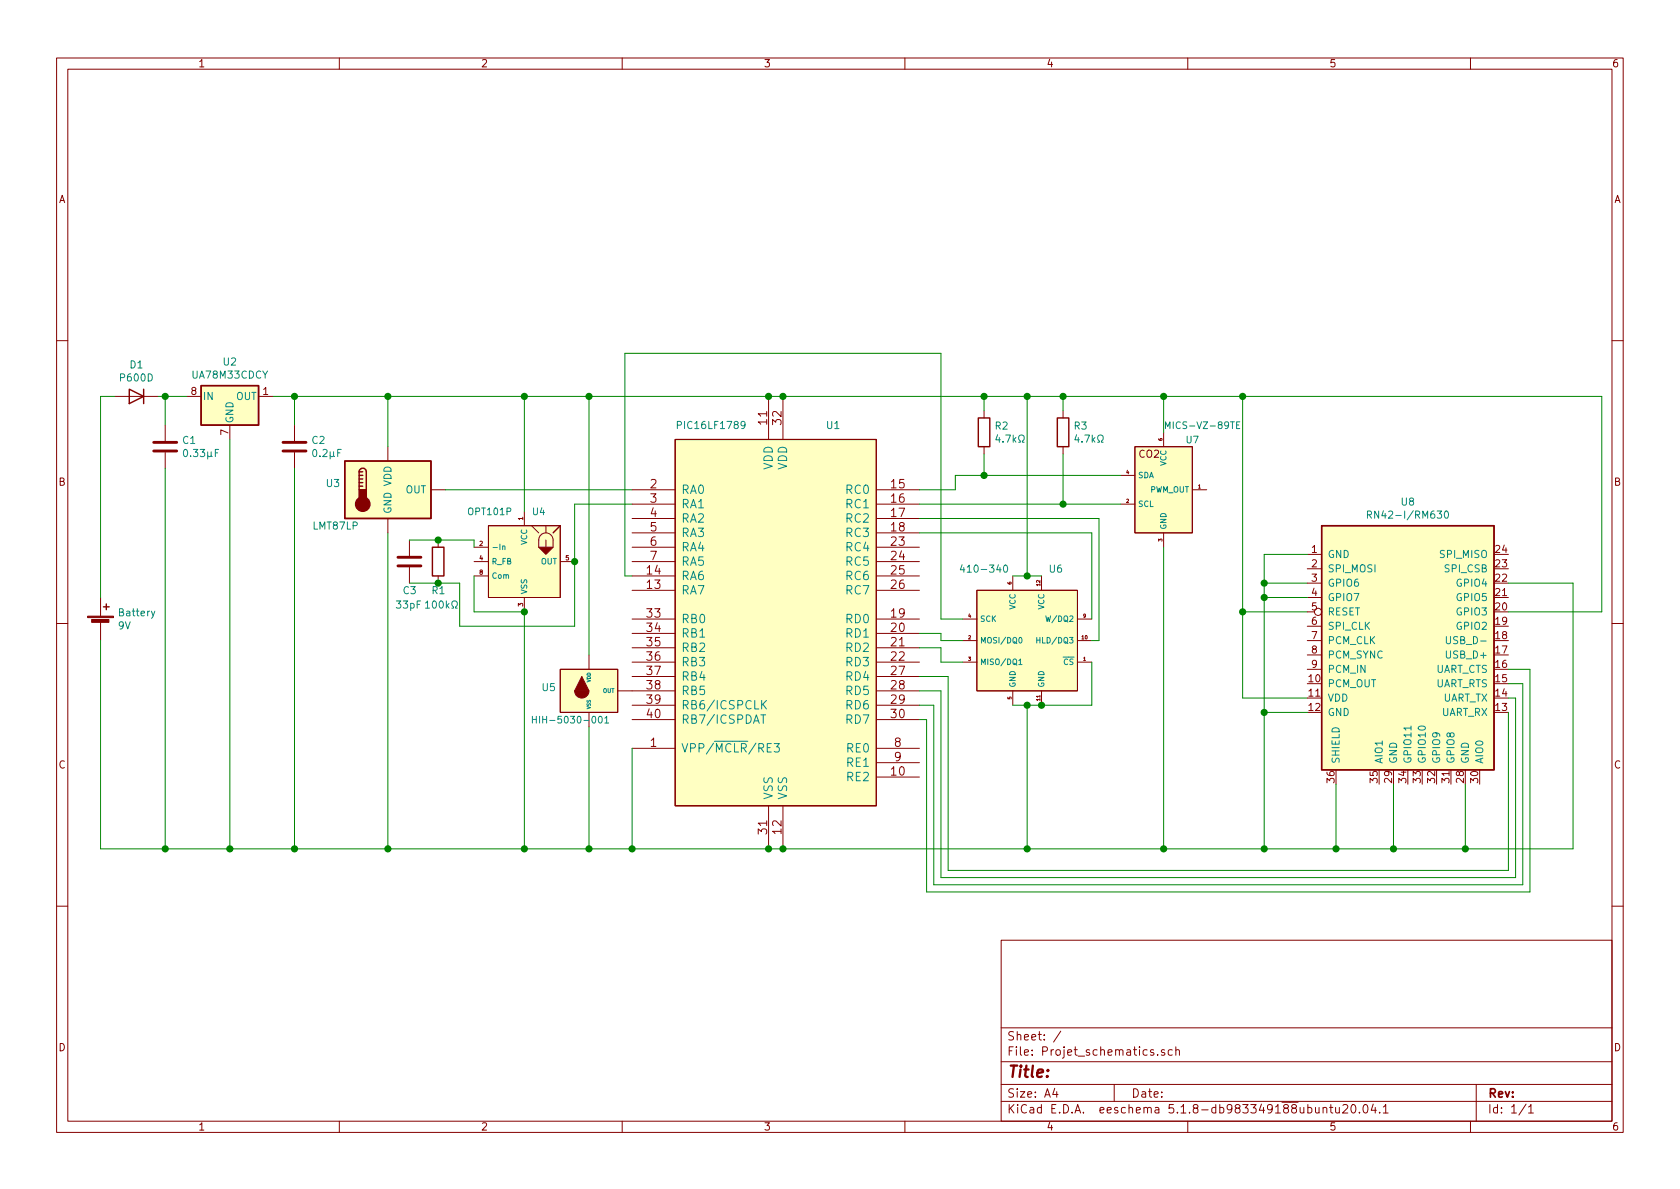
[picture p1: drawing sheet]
<svg xmlns="http://www.w3.org/2000/svg" width="297mm" height="210mm" viewBox="0 0 297 210" stroke-linecap="round" stroke-linejoin="round" font-family="sans-serif">
<g fill="none" stroke="#840000" stroke-width=".18">
<path d="M10 10.3h277v189.9h-277zM12 12.2h273v186.1h-273zM60 10.3v1.9M110 10.3v1.9M160 10.3v1.9M210 10.3v1.9M260 10.3v1.9M10 60.2h2M20.3 70.1h7.6M29.2 75.2v2.8M33 70.1h2.6M40.6 75.2v2.5"/>
<path d="M45.7 70.1h2.6M52.1 75.2v2.8M68.6 79v2.5M135.9 70.1v7.6M138.4 70.1v7.6M174 72.6v1.3M174 79v1.3M188 72.6v1.3M188 79v1.3M200.7 79h10.1v15.2h-10.1zM205.7 76.4v2.6M285 60.2h2"/>
<path d="M29.2 80v2.8M52.1 80v2.8M68.6 91.7v2.5M72.4 95.5v2.8M76.2 86.6h2.5M77.5 95.5v1.3M83.8 96.8h2.6M83.8 99.3h2.6M86.4 93h12.7v12.7h-12.7zM92.7 90.4v2.6M94 93l1.2 1.2M95.2 96.8v-1.3a1.27 1.27 0 0 1 1.3-1.3 1.27 1.27 0 0 1 1.3 1.3v1.3"/>
<path d="M96.5 93v1.2M96.5 95.5v1.3M97.8 94.2l1.3-1.2-1.3 1.2M99.1 99.3h2.5M111.8 96.8h7.6M111.8 99.3h7.6M111.8 86.6h7.6M111.8 89.1h7.6M111.8 91.7h7.6M111.8 94.2h7.6M154.9 96.8h7.7M154.9 99.3h7.7"/>
<path d="M154.9 86.6h7.7M154.9 89.1h7.7M154.9 91.7h7.7M154.9 94.2h7.7M198.1 89.1h2.6M198.1 84.1h2.6M205.7 94.2v2.6M210.8 86.6h2.6M231.1 98h2.6M10 110.3h2M17.8 105.7v3.3M17.8 110v3.3"/>
<path d="M72.4 100.3v2.8M77.5 101.8v1.3M83.8 101.8h2.6M92.7 105.7v2.5M99.1 118.4h10.1v7.6h-10.1zM104.1 115.8v2.6M111.8 101.8h7.6M111.8 104.4h7.6M111.8 109.5h7.6M111.8 112h7.6M111.8 114.5h7.6M111.8 117.1h7.6"/>
<path d="M111.8 119.6h7.6M154.9 101.8h7.7M154.9 104.4h7.7M154.9 109.5h7.7M154.9 112h7.7M154.9 114.5h7.7M154.9 117.1h7.7M154.9 119.6h7.7M170.2 113.3h2.5M170.2 109.5h2.5M170.2 117.1h2.5M172.7 104.4h17.8v17.8h-17.8z"/>
<path d="M179.1 101.8v2.6M184.1 101.8v2.6M190.5 113.3h2.5M190.5 109.5h2.5M190.5 117.1h2.5M231.1 100.6h2.6M231.1 103.1h2.6M231.1 105.7h2.6M231.1 108.2h1.3M231.1 110.7h2.6M231.1 113.3h2.6M231.1 115.8h2.6"/>
<path d="M231.1 118.4h2.6M285 110.3h2M104.1 126v2.5M109.2 122.2h10.2M111.8 132.3h7.6M111.8 124.7h7.6M111.8 127.2h7.6M154.9 132.3h7.7M154.9 137.4h7.7M154.9 122.2h7.7M154.9 124.7h7.7M154.9 127.2h7.7"/>
<path d="M154.9 134.9h7.7M179.1 122.2v2.5M184.1 122.2v2.5M135.9 142.5v7.6M138.4 142.5v7.6M10 160.2h2M177 166.3h108v32h-108zM285 160.2h2M60 198.3v1.9M110 198.3v1.9M160 198.3v1.9M177 194.8h108"/>
<path d="M177 191.8h108M177 187.8h108M177 181.8h108M186.5 192.5l-.4 1h1M186.8 193v1M187.6 182.3l-1.3 2M197 191.8v3M204 185.7l-.4-.1-.2 .2 .1 .2 .5 .2v.3h-.6M204.7 186.5v.1M205.9 185.7l-.4-.1-.2 .2 .1 .2 .5 .2v.3h-.6M207.3 185.7l-.5-.1-.2 .3v.6l.2 .1 .5-.1M207.9 185.7l.2-.1 .4 .1v.9"/>
<path d="M207.9 185.1v1.5M210 198.3v1.9M233.9 196l.1-.1a.37 .37 0 0 1 .6 .1v.8M233.9 195.8v1M235.1 195.8h.6M235.3 195.3v1.3l.4 .2M236.1 195.8v.8a.39 .39 0 0 0 .7 .1M236.8 195.8v1M237.4 195.5l.2-.2h.4l.2 .2 .1 .3-.9 1h.9M239 195.5l.2-.2a.8 .8 0 0 1 .5 .8 .8 .8 0 0 1-.5 .7l-.2-.1-.1-.4zM240.4 196.7v.1M241.1 195.5l.4-.2a.94 .94 0 0 1 0 1.5 .79 .79 0 0 1-.4-1.3z"/>
<path d="M242.8 195.2l-.4 1.1h1M243.2 195.8v1M243.9 196.7v.1M244.6 195.8l.4-.5v1.5M244.6 196.8h.8M260 198.3v1.9M261 191.8v6.5M269.8 195.2l-1.2 2M270.3 195.8l.4-.5v1.5M270.3 196.8h.8"/>
<circle cx="233" cy="108.2" r=".63"/>
</g>
<g fill="#840000" stroke="#840000" stroke-width=".18">
<path d="M15.5 109h4.6v.2h-4.6z"/>
<path d="M16.2 109.5h3.1v.6h-3.1z"/>
<path d="M95.2 96.8h2.6l-1.3 1.2z"/>
<path d="M101.6 122.2h2.5a1.27 1.27 0 0 1-1.2 1.2 1.27 1.27 0 0 1-1.3-1.2z"/>
<path d="M102.9 119.6l1.2 2.6h-2.5z"/>
</g>
<g fill="none" stroke="#840000" stroke-width=".25">
<path d="M22.9 68.8l2.5 1.3-2.5 1.3zM25.4 68.8v2.6M35.6 68.2h10.1v7h-10.1zM173 73.9h2v5.1h-2zM186.9 73.9h2.1v5.1h-2.1zM61 81.5h15.2v10.2h-15.2zM63.5 83.4a.63 .63 0 0 1 .6-.6 .63 .63 0 0 1 .7 .6v3.2M63.5 86h.6M63.5 85.3h.6M63.5 84.7h.6M63.5 84.1h.6M63.5 83.4v3.2"/>
<path d="M63.5 83.4h.6M76.5 96.8h2v5h-2zM233.7 93h30.5v43.1h-30.5zM18.3 107.3h1M18.8 106.8v1"/>
</g>
<g fill="none" stroke="#008484" stroke-width=".18">
<path d="M119.8 75.2l.6-.1 .1-.2-.1-.3-.2-.1h-.4v1.3M131.7 75.1l-.2 .2h-.3l-.2-.2 .1-.5 .1-.1h.3l.2 .3a.97 .97 0 0 1-.2 .9l-.4 .1M176.4 76.9l-.3 .9h.8M180.1 78.2h.3v-.2a.55 .55 0 0 1-.2-.9 .55 .55 0 0 1 .8 0l.1 .2a.53 .53 0 0 1-.3 .7v.2h.3M190.3 76.9l-.3 .9h.8M194.1 78.2h.3v-.2a.55 .55 0 0 1-.3-.9 .55 .55 0 0 1 .9 0v.2a.53 .53 0 0 1-.3 .7v.2h.3M206.1 75.8v-1.2l.4 .8 .4-.8v1.2M218.6 75.2h.4M219.2 74.6h-.6v1.2h.6M88.9 96.6h.4v.6M88.9 96.5v.7M170.1 99.9l-.3 .9h.8"/>
<path d="M241.8 91l.6-.1v-.4l-.1-.1h-.5v1.2M242.1 91l.4 .6M255.5 90.5l.2-.1a.67 .67 0 0 1 .4 .6 .67 .67 0 0 1-.4 .6l-.3-.4zM27.4 108.1l-.5 1.1-.1 .1M75.2 106.6l.4-.3v1.2M75.2 107.5h.7M79.9 107.5h.3v-.2a.55 .55 0 0 1-.3-.8 .55 .55 0 0 1 .9-.1v.2a.53 .53 0 0 1-.3 .7v.2h.3M177.5 100l.2-.1a.67 .67 0 0 1 .5 .7 .67 .67 0 0 1-.5 .6l-.3-.5zM180.1 116.8l.3-.3v1M180.1 117.5h.6M180.3 112.8l.1-.1a.53 .53 0 0 1 .3 .5 .53 .53 0 0 1-.3 .5 .68 .68 0 0 1-.1-.9zM183.3 112.7v1"/>
<path d="M183.3 113.2h.6M184.9 108.9l.2 1 .2-.7 .2 .7 .3-1M255.7 112.6v1l.3 .2h.3l.2-.2v-1M94.1 126.7v1.2M94.1 127.2h.7M94.8 126.7v1.2M105.9 126.8l.2-.1a.63 .63 0 0 1 .4 .6 .63 .63 0 0 1-.4 .6l-.3-.5zM106.9 127l.4-.3v1.2M106.9 127.9h.7M134.5 126.4h.9M134.9 124.5l.6 .9M135 126.4v1.5"/>
<path d="M135.5 123.9l-.8 .8M136.4 131.5h-.7v1.5h.7M136.9 131.5h.9l-.5 .6 .4 .1v.7l-.2 .1-.6-.1M249.5 128.4v.7"/>
</g>
<g fill="#ffffc2" stroke="#ffffc2" stroke-width=".18">
<path d="M233.7 93h30.5v43.1h-30.5z"/>
<path d="M86.4 93h12.7v12.7h-12.7z"/>
<path d="M119.4 77.7h35.5v64.8h-35.5z"/>
<path d="M200.7 79h10.1v15.2h-10.1z"/>
<path d="M172.7 104.4h17.8v17.8h-17.8z"/>
<path d="M99.1 118.4h10.1v7.6h-10.1z"/>
<path d="M61 81.5h15.2v10.2h-15.2z"/>
<path d="M35.6 68.2h10.1v7h-10.1z"/>
</g>
<path d="M119.4 77.7h35.5v64.8h-35.5z" fill="none" stroke="#840000" stroke-width=".2"/>
<path d="M27.2 79.8h4M27.2 78.2h4M50 79.8h4.1M50 78.2h4.1M70.4 98.5h4M70.4 100.1h4" fill="none" stroke="#840000" stroke-width=".51"/>
<g fill="#840000" stroke="#840000" stroke-width=".25">
<path d="M63.5 86.6h1.3v1.9h-1.3z"/>
<circle cx="64.1" cy="89.1" r="1.27"/>
</g>
<g fill="none" stroke="#008400" stroke-width=".18">
<path d="M20.3 70.1h-2.5v35.6M27.9 70.1h5.1M29.2 70.1v5.1M40.6 77.7v72.4M48.3 70.1h234.9v38.1h-16.5M52.1 70.1v5.1M68.6 70.1v8.9M92.7 70.1v20.3M104.1 70.1v45.7M174 70.1v2.5M181.6 70.1v31.7M188 70.1v2.5"/>
<path d="M205.7 70.1v6.3M219.7 70.1v53.3h11.4M29.2 82.8v67.3M52.1 82.8v67.3M68.6 94.2v55.9M72.4 95.5h11.4v1.3M78.7 86.6h33.1M111.8 89.1h-10.2v21.6h-20.3v-7.6h-8.9M162.6 94.2h30.4v15.3M162.6 89.1h35.5M162.6 91.7h31.7v21.6h-1.3M174 80.3v3.8"/>
<path d="M188 80.3v8.8M198.1 84.1h-29.2v2.5h-6.3M205.7 96.8v53.3M231.1 98h-7.6v52.1M83.8 101.8v6.4h8.9v41.9M111.8 101.8h-1.3v-39.3h55.9v47h3.8M162.6 112h3.8v1.3h3.8M162.6 114.5h3.8v2.6h3.8M162.6 119.6h5v34.3h99.1v-27.9M179.1 101.8h5M193 117.1v7.6h-13.9M219.7 108.2h11.4"/>
<path d="M223.5 103.1h7.6M223.5 105.7h7.6M266.7 103.1h11.4v47h-260.3v-36.8M266.7 118.4h3.8v39.3h-106.7v-30.5h-1.2M104.1 128.5v21.6M111.8 132.3v17.8M162.6 122.2h3.8v33h101.6v-31.8h-1.3M181.6 124.7v25.4M223.5 126h7.6M236.2 138.7v11.4M246.4 138.7v11.4M259.1 138.7v11.4"/>
<path d="M266.7 120.9h2.5v35.6h-104.1v-31.8h-2.5"/>
</g>
<g fill="#008400" stroke="#008400" stroke-width=".25">
<circle cx="40.6" cy="150.1" r=".51"/>
<circle cx="92.7" cy="70.1" r=".51"/>
<circle cx="29.2" cy="70.1" r=".51"/>
<circle cx="52.1" cy="70.1" r=".51"/>
<circle cx="29.2" cy="150.1" r=".51"/>
<circle cx="77.5" cy="103.1" r=".51"/>
<circle cx="92.7" cy="150.1" r=".51"/>
<circle cx="77.5" cy="95.5" r=".51"/>
<circle cx="101.6" cy="99.3" r=".51"/>
<circle cx="52.1" cy="150.1" r=".51"/>
<circle cx="92.7" cy="108.2" r=".51"/>
<circle cx="104.1" cy="150.1" r=".51"/>
<circle cx="174" cy="84.1" r=".51"/>
<circle cx="236.2" cy="150.1" r=".51"/>
<circle cx="181.6" cy="101.8" r=".51"/>
<circle cx="181.6" cy="70.1" r=".51"/>
<circle cx="219.7" cy="108.2" r=".51"/>
<circle cx="181.6" cy="124.7" r=".51"/>
<circle cx="223.5" cy="105.7" r=".51"/>
<circle cx="181.6" cy="150.1" r=".51"/>
<circle cx="223.5" cy="103.1" r=".51"/>
<circle cx="184.2" cy="124.7" r=".51"/>
<circle cx="223.5" cy="126" r=".51"/>
<circle cx="259.1" cy="150.1" r=".51"/>
<circle cx="174" cy="70.1" r=".51"/>
<circle cx="223.5" cy="150.1" r=".51"/>
<circle cx="68.6" cy="70.1" r=".51"/>
<circle cx="111.8" cy="150.1" r=".51"/>
<circle cx="219.7" cy="70.1" r=".51"/>
<circle cx="246.4" cy="150.1" r=".51"/>
<circle cx="205.7" cy="150.1" r=".51"/>
<circle cx="188" cy="70.1" r=".51"/>
<circle cx="188" cy="89.1" r=".51"/>
<circle cx="205.7" cy="70.1" r=".51"/>
<circle cx="138.4" cy="70.1" r=".51"/>
<circle cx="135.9" cy="70.1" r=".51"/>
<circle cx="138.4" cy="150.1" r=".51"/>
<circle cx="135.9" cy="150.1" r=".51"/>
<circle cx="68.6" cy="150.1" r=".51"/>
<circle cx="104.1" cy="70.1" r=".51"/>
</g>
<text font-size="2.8" fill="#840000" x="178" y="190.5">Title:</text>
<g font-size="2.1" fill="#840000">
<text x="135.6" y="75.1" transform="rotate(-90 135.6 75.1)">11</text>
<text x="138.2" y="75.1" transform="rotate(-90 138.2 75.1)">32</text>
<text x="115" y="86.4">2</text>
<text x="115" y="88.9">3</text>
<text x="157.6" y="86.4">15</text>
<text x="157.6" y="88.9">16</text>
<text x="115" y="91.4">4</text>
<text x="115" y="94">5</text>
<text x="157.6" y="91.4">17</text>
<text x="157.6" y="94">18</text>
<text x="114.4" y="101.6">14</text>
<text x="115" y="96.5">6</text>
<text x="115" y="99.1">7</text>
<text x="157.6" y="96.5">23</text>
<text x="157.6" y="99.1">24</text>
<text x="157.6" y="101.6">25</text>
<text x="114.4" y="104.1">13</text>
<text x="157.6" y="104.1">26</text>
<text x="114.4" y="109.2">33</text>
<text x="114.4" y="111.8">34</text>
<text x="157.6" y="109.2">19</text>
<text x="157.6" y="111.8">20</text>
<text x="114.4" y="114.3">35</text>
<text x="114.4" y="116.8">36</text>
<text x="114.4" y="119.4">37</text>
<text x="157.6" y="114.3">21</text>
<text x="157.6" y="116.8">22</text>
<text x="157.6" y="119.4">27</text>
<text x="114.4" y="121.9">38</text>
<text x="114.4" y="124.5">39</text>
<text x="157.6" y="121.9">28</text>
<text x="157.6" y="124.5">29</text>
<text x="114.4" y="127">40</text>
<text x="157.6" y="127">30</text>
<text x="115" y="132.1">1</text>
<text x="157.6" y="137.2">10</text>
<text x="158.2" y="132.1">8</text>
<text x="158.2" y="134.6">9</text>
<text x="135.6" y="147.4" transform="rotate(-90 135.6 147.4)">31</text>
<text x="138.2" y="147.4" transform="rotate(-90 138.2 147.4)">12</text>
<text x="178" y="184">Sheet: /</text>
<text x="178" y="186.7">File: Projet_schematics.sch</text>
<text x="178" y="196.9">KiCad E.D.A. eeschema 5.1.8-db983349188ubuntu20.04.1</text>
<text x="178" y="194.1">Size: A4</text>
<text x="200" y="194.1">Date:</text>
<text x="263" y="194.1">Rev:</text>
<text x="263" y="196.9">Id: 1/1</text>
</g>
<g font-size="2.1" fill="#008484">
<text x="136.6" y="83.1" transform="rotate(-90 136.6 83.1)">VDD</text>
<text x="139.2" y="83.1" transform="rotate(-90 139.2 83.1)">VDD</text>
<text x="120.4" y="87.3">RA0</text>
<text x="120.4" y="89.9">RA1</text>
<text x="149.8" y="87.3">RC0</text>
<text x="149.8" y="89.9">RC1</text>
<text x="120.4" y="92.4">RA2</text>
<text x="120.4" y="95">RA3</text>
<text x="149.8" y="92.4">RC2</text>
<text x="149.8" y="95">RC3</text>
<text x="120.4" y="97.5">RA4</text>
<text x="120.4" y="100">RA5</text>
<text x="149.8" y="97.5">RC4</text>
<text x="149.8" y="100">RC5</text>
<text x="120.4" y="105.1">RA7</text>
<text x="120.4" y="102.6">RA6</text>
<text x="149.8" y="102.6">RC6</text>
<text x="149.8" y="105.1">RC7</text>
<text x="120.4" y="110.2">RB0</text>
<text x="120.4" y="112.7">RB1</text>
<text x="149.8" y="110.2">RD0</text>
<text x="149.8" y="112.7">RD1</text>
<text x="120.4" y="115.3">RB2</text>
<text x="120.4" y="117.8">RB3</text>
<text x="149.8" y="115.3">RD2</text>
<text x="149.8" y="117.8">RD3</text>
<text x="120.4" y="120.4">RB4</text>
<text x="120.4" y="122.9">RB5</text>
<text x="120.4" y="125.4">RB6/ICSPCLK</text>
<text x="149.8" y="120.4">RD4</text>
<text x="149.8" y="122.9">RD5</text>
<text x="149.8" y="125.4">RD6</text>
<text x="120.4" y="128">RB7/ICSPDAT</text>
<text x="149.8" y="128">RD7</text>
<text x="120.4" y="133.1">VPP/MCLR/RE3</text>
<text x="149.9" y="133.1">RE0</text>
<text x="149.9" y="135.6">RE1</text>
<text x="136.6" y="141.5" transform="rotate(-90 136.6 141.5)">VSS</text>
<text x="139.2" y="141.5" transform="rotate(-90 139.2 141.5)">VSS</text>
<text x="149.9" y="138.1">RE2</text>
</g>
<g font-size="1.8" fill="#840000">
<text x="35" y="11.9">1</text>
<text x="85" y="11.9">2</text>
<text x="135" y="11.9">3</text>
<text x="185" y="11.9">4</text>
<text x="235" y="11.9">5</text>
<text x="285" y="11.9">6</text>
<text x="10.4" y="35.9">A</text>
<text x="285.4" y="35.9">A</text>
<text x="33.8" y="69.8">8</text>
<text x="46.5" y="69.8">1</text>
<text x="40.4" y="76.9" transform="rotate(-90 40.4 76.9)">7</text>
<text x="201.4" y="80.9">CO2</text>
<text x="10.4" y="85.9">B</text>
<text x="285.4" y="85.9">B</text>
<text x="231.9" y="97.8">1</text>
<text x="231.9" y="100.3">2</text>
<text x="264.5" y="100.3">23</text>
<text x="264.5" y="97.8">24</text>
<text x="231.9" y="102.9">3</text>
<text x="231.9" y="105.4">4</text>
<text x="231.9" y="107.9">5</text>
<text x="264.5" y="107.9">20</text>
<text x="264.5" y="105.4">21</text>
<text x="264.5" y="102.9">22</text>
<text x="231.9" y="110.5">6</text>
<text x="231.9" y="113">7</text>
<text x="264.5" y="113">18</text>
<text x="264.5" y="110.5">19</text>
<text x="231.9" y="115.6">8</text>
<text x="231.9" y="118.1">9</text>
<text x="264.5" y="118.1">16</text>
<text x="264.5" y="115.6">17</text>
<text x="231.4" y="120.6">10</text>
<text x="231.4" y="123.2">11</text>
<text x="231.4" y="125.7">12</text>
<text x="264.5" y="125.7">13</text>
<text x="264.5" y="123.2">14</text>
<text x="264.5" y="120.6">15</text>
<text x="10.4" y="135.9">C</text>
<text x="285.4" y="135.9">C</text>
<text x="236" y="138.4" transform="rotate(-90 236 138.4)">36</text>
<text x="243.6" y="138.4" transform="rotate(-90 243.6 138.4)">35</text>
<text x="246.1" y="138.4" transform="rotate(-90 246.1 138.4)">29</text>
<text x="248.7" y="138.4" transform="rotate(-90 248.7 138.4)">34</text>
<text x="251.2" y="138.4" transform="rotate(-90 251.2 138.4)">33</text>
<text x="253.7" y="138.4" transform="rotate(-90 253.7 138.4)">32</text>
<text x="256.3" y="138.4" transform="rotate(-90 256.3 138.4)">31</text>
<text x="258.8" y="138.4" transform="rotate(-90 258.8 138.4)">28</text>
<text x="261.4" y="138.4" transform="rotate(-90 261.4 138.4)">30</text>
<text x="10.4" y="185.9">D</text>
<text x="285.4" y="185.9">D</text>
<text x="35" y="199.9">1</text>
<text x="85" y="199.9">2</text>
<text x="135" y="199.9">3</text>
<text x="185" y="199.9">4</text>
<text x="235" y="199.9">5</text>
<text x="285" y="199.9">6</text>
</g>
<g font-size="1.8" fill="#008484">
<text x="23" y="65.1">D1</text>
<text x="39.5" y="64.6">U2</text>
<text x="21.4" y="67.5">P600D</text>
<text x="34.2" y="66.9">UA78M33CDCY</text>
<text x="35.8" y="70.7">IN</text>
<text x="41.7" y="70.7">OUT</text>
<text x="41.3" y="74.9" transform="rotate(-90 41.3 74.9)">GND</text>
<text x="120.2" y="75.9">PIC16LF1789</text>
<text x="146.2" y="75.9">U1</text>
<text x="176" y="76">R2</text>
<text x="189.9" y="76">R3</text>
<text x="32.3" y="78.5">C1</text>
<text x="32.7" y="80.8">0.33µF</text>
<text x="55.2" y="78.5">C2</text>
<text x="55.5" y="80.8">0.2µF</text>
<text x="176.9" y="78.3">4.7k</text>
<text x="190.8" y="78.3">4.7k</text>
<text x="57.8" y="86.1">U3</text>
<text x="71.7" y="87.2">OUT</text>
<text x="247.8" y="89.4">U8</text>
<text x="55.4" y="93.6">LMT87LP</text>
<text x="69.2" y="90.9" transform="rotate(-90 69.2 90.9)">GND VDD</text>
<text x="243" y="91.7">RN42-I/RM630</text>
<text x="170.7" y="101.3">410-340</text>
<text x="185.6" y="101.3">U6</text>
<text x="234.7" y="98.7">GND</text>
<text x="234.7" y="101.2">SPI_MOSI</text>
<text x="254.8" y="98.7">SPI_MISO</text>
<text x="255.6" y="101.2">SPI_CSB</text>
<text x="70.2" y="107.6">33pF</text>
<text x="71.3" y="105.1">C3</text>
<text x="76.1" y="107.6">100k</text>
<text x="76.4" y="105.1">R1</text>
<text x="234.7" y="103.8">GPIO6</text>
<text x="234.7" y="106.3">GPIO7</text>
<text x="257.7" y="106.3">GPIO5</text>
<text x="257.7" y="103.8">GPIO4</text>
<text x="20.9" y="111.3">9V</text>
<text x="21.2" y="109">Battery</text>
<text x="234.7" y="108.8">RESET</text>
<text x="234.7" y="111.4">SPI_CLK</text>
<text x="234.7" y="113.9">PCM_CLK</text>
<text x="256.6" y="113.9">USB_D-</text>
<text x="257.7" y="111.4">GPIO2</text>
<text x="257.7" y="108.8">GPIO3</text>
<text x="234.7" y="116.5">PCM_SYNC</text>
<text x="234.7" y="119">PCM_IN</text>
<text x="253.7" y="119">UART_CTS</text>
<text x="256.1" y="116.5">USB_D+</text>
<text x="95.9" y="122.2">U5</text>
<text x="234.7" y="121.5">PCM_OUT</text>
<text x="234.7" y="124.1">VDD</text>
<text x="253.7" y="121.5">UART_RTS</text>
<text x="255" y="124.1">UART_TX</text>
<text x="234.7" y="126.6">GND</text>
<text x="254.8" y="126.6">UART_RX</text>
<text x="236.9" y="135.1" transform="rotate(-90 236.9 135.1)">SHIELD</text>
<text x="244.5" y="135.1" transform="rotate(-90 244.5 135.1)">AIO1</text>
<text x="247" y="135.1" transform="rotate(-90 247 135.1)">GND</text>
<text x="249.6" y="135.1" transform="rotate(-90 249.6 135.1)">GPIO11</text>
<text x="252.1" y="135.1" transform="rotate(-90 252.1 135.1)">GPIO10</text>
<text x="254.6" y="135.1" transform="rotate(-90 254.6 135.1)">GPIO9</text>
<text x="257.2" y="135.1" transform="rotate(-90 257.2 135.1)">GPIO8</text>
<text x="259.7" y="135.1" transform="rotate(-90 259.7 135.1)">GND</text>
<text x="262.3" y="135.1" transform="rotate(-90 262.3 135.1)">AIO0</text>
</g>
<g font-size="1.7" fill="#008484">
<text x="207" y="75.8">MICS-VZ-89TE</text>
<text x="209.8" y="78.4">U7</text>
<text x="83" y="91.1">OPT101P</text>
<text x="94.2" y="91.1">U4</text>
<text x="95.7" y="127.9">HIH-5030-001</text>
</g>
<g font-size="1.4" fill="#008484">
<text x="206.2" y="82.4" transform="rotate(-90 206.2 82.4)">VCC</text>
<text x="201.2" y="89.6">SCL</text>
<text x="201.2" y="84.6">SDA</text>
<text x="203.3" y="87.1">PWM_OUT</text>
<text x="206.2" y="93.7" transform="rotate(-90 206.2 93.7)">GND</text>
<text x="86.9" y="97.3">-In</text>
<text x="86.9" y="99.8">R_FB</text>
<text x="93.2" y="96.4" transform="rotate(-90 93.2 96.4)">VCC</text>
<text x="95.6" y="99.8">OUT</text>
<text x="86.9" y="102.3">Com</text>
<text x="93.2" y="105.2" transform="rotate(-90 93.2 105.2)">VSS</text>
<text x="179.6" y="107.8" transform="rotate(-90 179.6 107.8)">VCC</text>
<text x="184.6" y="107.8" transform="rotate(-90 184.6 107.8)">VCC</text>
<text x="173.2" y="113.8">MOSI/DQ0</text>
<text x="173.2" y="110">SCK</text>
<text x="183.9" y="113.8">HLD/DQ3</text>
<text x="185.5" y="110">W/DQ2</text>
<text x="173.2" y="117.6">MISO/DQ1</text>
<text x="188.1" y="117.6">CS</text>
<text x="179.6" y="121.7" transform="rotate(-90 179.6 121.7)">GND</text>
<text x="184.6" y="121.7" transform="rotate(-90 184.6 121.7)">GND</text>
</g>
<g font-size="1.1" fill="#840000">
<text x="92.5" y="92" transform="rotate(-90 92.5 92)">1</text>
<text x="84.8" y="96.5">2</text>
<text x="84.8" y="99.1">4</text>
<text x="84.8" y="101.6">8</text>
<text x="100" y="99.1">5</text>
<text x="92.5" y="107.2" transform="rotate(-90 92.5 107.2)">3</text>
</g>
<text font-size="1" fill="#008484" x="106.6" y="122.5">OUT</text>
<g font-size=".8" fill="#840000">
<text x="205.5" y="77.9" transform="rotate(-90 205.5 77.9)">6</text>
<text x="199.2" y="83.8">4</text>
<text x="199.2" y="88.9">2</text>
<text x="211.9" y="86.4">1</text>
<text x="205.5" y="95.7" transform="rotate(-90 205.5 95.7)">3</text>
<text x="178.8" y="103.3" transform="rotate(-90 178.8 103.3)">6</text>
<text x="183.9" y="103.6" transform="rotate(-90 183.9 103.6)">12</text>
<text x="171.2" y="113">2</text>
<text x="171.2" y="109.2">4</text>
<text x="191.3" y="113">10</text>
<text x="191.5" y="109.2">9</text>
<text x="171.2" y="116.9">3</text>
<text x="191.5" y="116.9">1</text>
<text x="178.8" y="123.7" transform="rotate(-90 178.8 123.7)">5</text>
<text x="183.9" y="123.9" transform="rotate(-90 183.9 123.9)">11</text>
</g>
<g font-size=".8" fill="#008484">
<text x="104.4" y="125.5" transform="rotate(-90 104.4 125.5)">VSS</text>
<text x="104.4" y="120.7" transform="rotate(-90 104.4 120.7)">VDD</text>
</g>
</svg>
